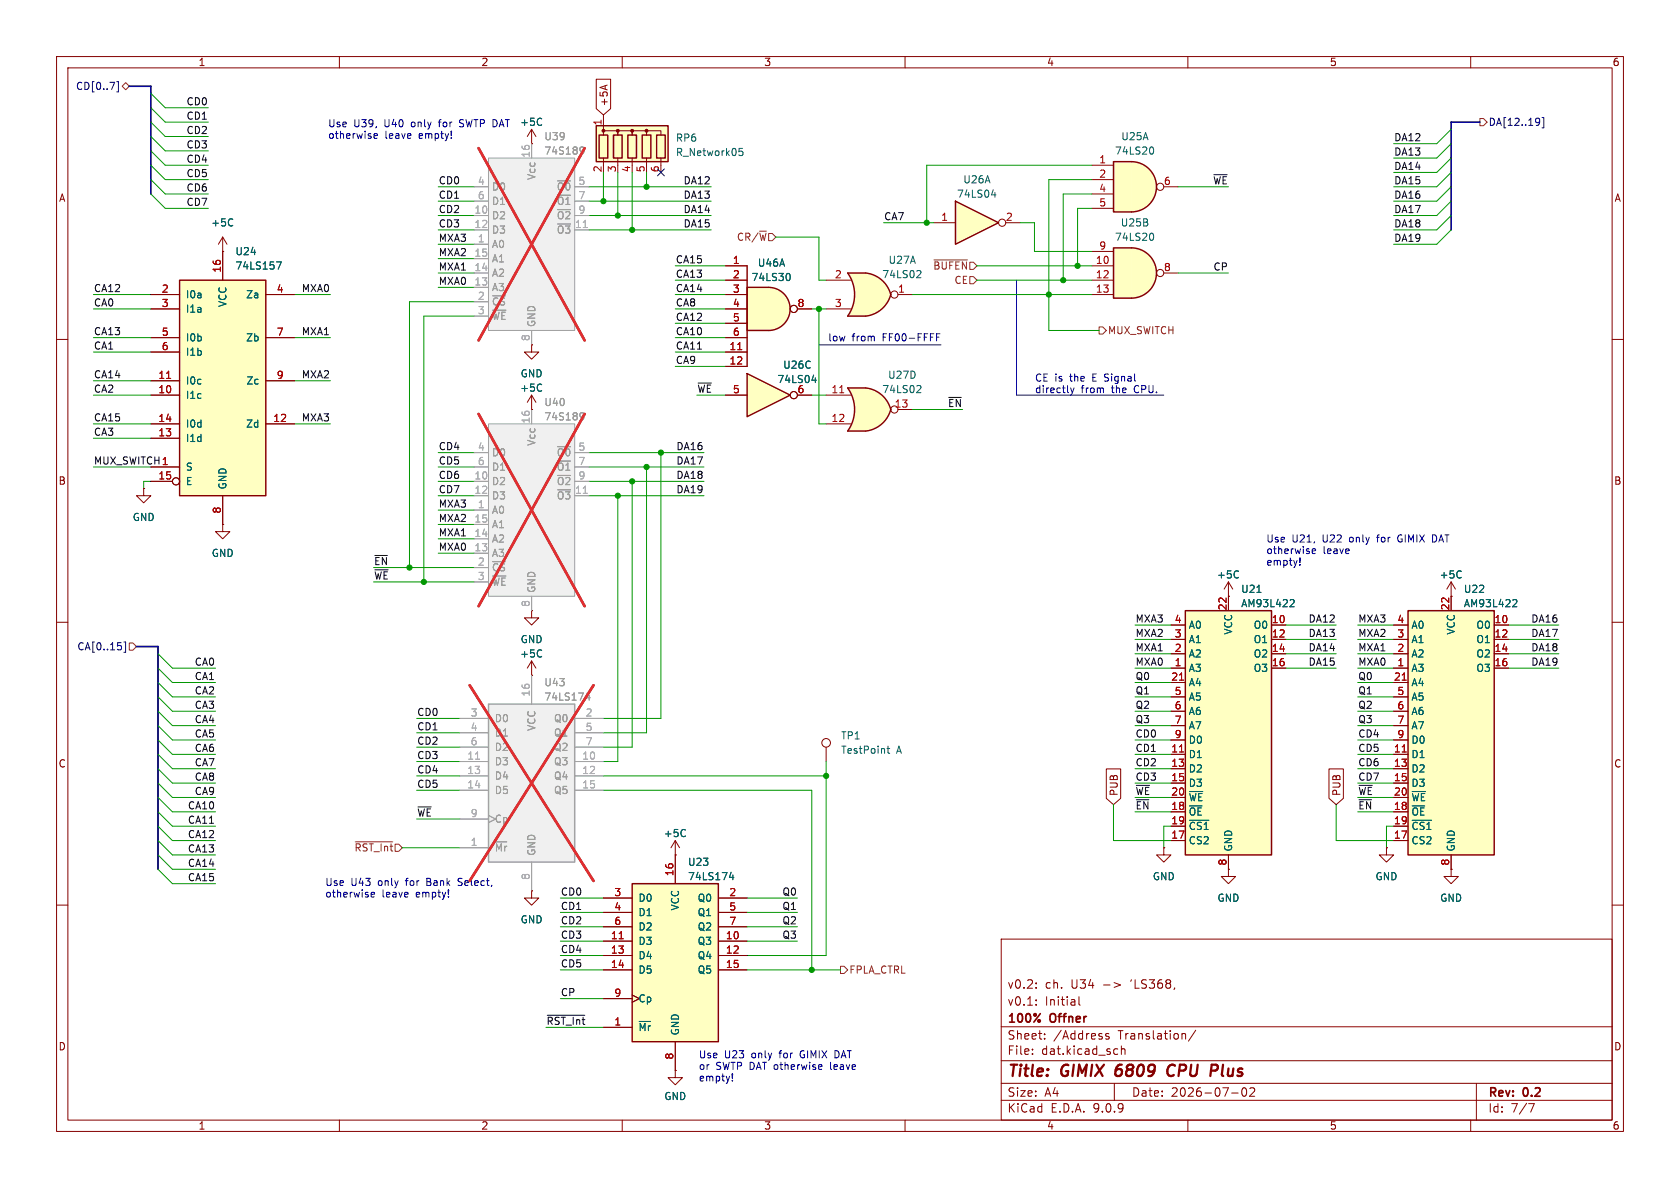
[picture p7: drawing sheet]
<svg xmlns="http://www.w3.org/2000/svg" width="297mm" height="210mm" viewBox="0 0 297 210" stroke-linecap="round" stroke-linejoin="round" font-family="sans-serif">
<g fill="none" stroke="#840000" stroke-width=".18">
<path d="M10 10h277v190h-277zM12 12h273v186h-273zM60 10v2M110 10v2M160 10v2M210 10v2M260 10v2M10 60h2M285 60h2M10 110h2M94 108v1.2h1.2l-1.2 1.3-1.3-1.3h1.3M94 108h.1"/>
<path d="M285 110h2M10 160h2M177 166h108v32h-108zM183.2 177.6v.1M183.2 173.8v.1M183.2 174.6v.1M183.2 176.8v.1M190.7 176.2v1.3l.3 .2M195.1 174.1h1.1M197 173.7l1.1 .4-1.1 .5M285 160h2M60 198v2"/>
<path d="M110 198v2M160 198v2M177 194.5h108M177 191.5h108M177 187.5h108M177 181.5h108M182.5 186.3v.1M182.5 185.5v.1M184.7 183.6v.1M184.7 182.8v.1M196 182.8l-.3-.1-.2 .2v.2l.5 .2v.3h-.5M197 191.5v3"/>
<path d="M197.2 185.4l.4 .1M197.6 186.3l-.4 .1M198.2 185.5l.3-.1 .3 .1 .1 .9M198.2 184.9v1.5M209.4 182.7l.2 .2v.8M210 198v2M211.4 182.1l-1.3 2M217.7 193.2h1.2M219.7 192.4l.2-.1a.81 .81 0 0 1 .6 .6 .81 .81 0 0 1-.3 .8l-.2 .1a.81 .81 0 0 1-.3-1.4zM221 192.4l.5-.1 .2 .1 .1 .3-.9 1.1h.9M260 198v2M261 191.5v6.5"/>
<path d="M270.2 195.1h1l-.6 1.5"/>
</g>
<path d="M197.4 188.7l-.2 1.1 .3 .4M197.4 189.1l-.2 .3M207.4 188.2a1.13 1.13 0 0 0-1 .7 1.13 1.13 0 0 0 .2 1.2l.3 .1 .5-.1M215 188.2l.2 .1a.54 .54 0 0 1-.1 .9" fill="none" stroke="#840000" stroke-width=".4"/>
<path d="M111.8 156.2h15.2v28h-15.2z" fill="#ffffc2"/>
<path d="M111.8 156.2h15.2v28h-15.2z" fill="none" stroke="#840000" stroke-width=".25"/>
<g fill="none" stroke="#840000" stroke-width=".18">
<path d="M106.7 158.8h5.1M119.4 151.1v5.1M127 158.8h5.1M106.7 161.3h5.1M106.7 163.8h5.1M106.7 166.4h5.1M106.7 168.9h5.1M106.7 171.5h5.1M106.7 176.5h5.1M111.8 175.9l1.2 .6-1.2 .7M127 161.3h5.1M127 163.8h5.1"/>
<path d="M127 166.4h5.1M127 168.9h5.1M127 171.5h5.1M106.7 181.6h5.1M119.4 184.2v5"/>
</g>
<path d="M109.5 166h.7" fill="none" stroke="#a90000" stroke-width=".18"/>
<path d="M129.3 154.2l-.3 .9h.7M129.6 154.7v.8M113 180.6h2" fill="none" stroke="#006464" stroke-width=".18"/>
<path d="M86.4 74.9h15.2v30.5h-15.2z" fill="#f0f0f0"/>
<g fill="none" stroke="#a1a1a1" stroke-width=".18">
<path d="M86.4 74.9h15.2v30.5h-15.2zM94 72.4v2.5M83.8 80h2.6M83.8 82.6h2.6M83.8 85.1h2.6M83.8 87.6h2.6M83.8 90.2h2.6M83.8 92.7h2.6M83.8 95.3h2.6M83.8 97.8h2.6M101.6 80h2.5M101.6 82.6h2.5"/>
<path d="M101.6 85.1h2.5M101.6 87.6h2.5M83.8 100.3h2.6M83.8 102.9h2.6M94 105.4v2.6"/>
</g>
<path d="M103.1 87.2h.7" fill="none" stroke="#aaa" stroke-width=".18"/>
<path d="M102.8 73l.4 .1a.84 .84 0 0 1-.3 1.1h-.3M103.2 73.5l-.2 .3h-.2" fill="none" stroke="#989898" stroke-width=".18"/>
<path d="M84.6 73.2l18.8 34M103.4 73.2l-18.8 34" fill="none" stroke="#e12e31" stroke-width=".46"/>
<path d="M105.4 22.2h12.7v6.4h-12.7z" fill="#ffffc2"/>
<path d="M105.4 22.2h12.7v6.4h-12.7zM105.9 23.9h1.5v4h-1.5zM108.5 23.9h1.5v4h-1.5zM111 23.9h1.5v4h-1.5zM113.5 23.9h1.6v4h-1.6zM116.1 23.9h1.5v4h-1.5z" fill="none" stroke="#840000" stroke-width=".25"/>
<g fill="#840000" stroke="#840000" stroke-width=".18">
<circle cx="106.7" cy="23.1" r=".25"/>
<circle cx="109.2" cy="23.1" r=".25"/>
<circle cx="111.8" cy="23.1" r=".25"/>
<circle cx="114.3" cy="23.1" r=".25"/>
</g>
<g fill="none" stroke="#840000" stroke-width=".18">
<path d="M106.7 23.9v-.8h2.5v.8v-.8h2.6v.8v-.8h2.5v.8v-.8h2.5v.8M106.7 20.3v2.6M106.7 27.9v1.3M109.2 27.9v1.3M111.8 27.9v1.3M114.3 27.9v1.3M116.8 27.9v1.3M94 61v1.2h1.2l-1.2 1.3-1.3-1.3h1.3M94 61h.1M119.4 151.1h.1M119.4 148.6l-.8 1.3M119.4 148.6l.7 1.3"/>
<path d="M119.4 148.6v2.5"/>
</g>
<path d="M131.3 26.2h-.6l-.1 .6 .2-.1 .4 .1 .1 .2v.4l-.2 .1-.5-.1M120.9 146.6l.3 .2M121.2 147.8l-.3 .1" fill="none" stroke="#006464" stroke-width=".18"/>
<path d="M86.4 27.9h15.2v30.5h-15.2z" fill="#f0f0f0"/>
<g fill="none" stroke="#a1a1a1" stroke-width=".18">
<path d="M83.8 33h2.6M83.8 35.6h2.6M83.8 38.1h2.6M86.4 27.9h15.2v30.5h-15.2zM94 25.4v2.5M101.6 33h2.5M101.6 35.6h2.5M101.6 38.1h2.5M83.8 40.6h2.6M83.8 43.2h2.6M83.8 45.7h2.6M83.8 48.3h2.6"/>
<path d="M83.8 50.8h2.6M83.8 53.3h2.6M83.8 55.9h2.6M94 58.4v2.6M101.6 40.6h2.5"/>
</g>
<path d="M103.1 40.2h.7" fill="none" stroke="#aaa" stroke-width=".18"/>
<path d="M102.8 26l.4 .1a.84 .84 0 0 1-.3 1.1h-.3M103.2 26.5l-.2 .3h-.2" fill="none" stroke="#989898" stroke-width=".18"/>
<path d="M84.6 26.2l18.8 34M103.4 26.2l-18.8 34" fill="none" stroke="#e12e31" stroke-width=".46"/>
<g fill="none" stroke="#840000" stroke-width=".18">
<path d="M94 25.4h.1M94 22.9l-.8 1.2M94 22.9l.7 1.2M94 22.9v2.5M94 72.4h.1M94 69.9v2.5M94 69.9l-.8 1.2M94 69.9l.7 1.2M25.4 86.4v1.2h1.3l-1.3 1.3-1.3-1.3h1.3M25.4 86.4h.1M94 119.4h.1M94 116.8v2.6"/>
<path d="M94 116.8l-.8 1.3M94 116.8l.7 1.3M217.2 105.4h.1M217.2 102.9l-.8 1.2M217.2 102.9l.7 1.2M217.2 102.9v2.5M94 157.5v1.3h1.2l-1.2 1.2-1.3-1.2h1.3M94 157.5h.1"/>
</g>
<path d="M95.5 20.9l.3 .1M95.8 22l-.3 .2M95.5 67.9l.3 .1M95.8 69l-.3 .2M95.5 114.9l.3 .1M95.8 116l-.3 .1M218.7 100.9l.3 .1M219 102.1l-.3 .1" fill="none" stroke="#006464" stroke-width=".18"/>
<path d="M31.7 49.5h15.3v38.1h-15.3z" fill="#ffffc2"/>
<path d="M31.7 49.5h15.3v38.1h-15.3z" fill="none" stroke="#840000" stroke-width=".25"/>
<g fill="none" stroke="#840000" stroke-width=".18">
<path d="M26.7 52.1h5M26.7 54.6h5M26.7 59.7h5M39.4 44.5v5M47 52.1h5.1M47 59.7h5.1M26.7 62.2h5M26.7 67.3h5M26.7 69.9h5M26.7 74.9h5M26.7 77.5h5M47 67.3h5.1"/>
<path d="M47 74.9h5.1M26.7 82.6h5M26.7 85.1h3.8M39.4 87.6v5.1M217.2 153.7v1.2h1.2l-1.2 1.3-1.3-1.3h1.3M217.2 153.7h.1"/>
<circle cx="31.1" cy="85.1" r=".63"/>
</g>
<path d="M29.5 66.9h.7" fill="none" stroke="#a90000" stroke-width=".18"/>
<path d="M48.9 46.3h.8l-.5 1.3" fill="none" stroke="#006464" stroke-width=".18"/>
<path d="M86.4 124.5h15.2v27.9h-15.2z" fill="#f0f0f0"/>
<path d="M86.4 124.5h15.2v27.9h-15.2z" fill="none" stroke="#a1a1a1" stroke-width=".25"/>
<g fill="none" stroke="#a1a1a1" stroke-width=".18">
<path d="M94 119.4v5.1M81.3 127h5.1M81.3 129.5h5.1M81.3 132.1h5.1M81.3 134.6h5.1M81.3 137.2h5.1M81.3 139.7h5.1M101.6 127h5.1M101.6 129.5h5.1M101.6 132.1h5.1M101.6 134.6h5.1M101.6 137.2h5.1"/>
<path d="M101.6 139.7h5.1M81.3 144.8h5.1M81.3 149.9h5.1M86.4 144.1l1.2 .7-1.2 .6M94 152.4v5.1"/>
</g>
<path d="M84.1 134.2h.7" fill="none" stroke="#aaa" stroke-width=".18"/>
<path d="M103.9 122.4l-.3 .9h.7M104.2 122.9v.9M87.6 148.8h2" fill="none" stroke="#989898" stroke-width=".18"/>
<path d="M83 121.1l21.9 34.6M104.9 121.1l-21.9 34.6" fill="none" stroke="#e12e31" stroke-width=".46"/>
<path d="M39.4 92.7v1.3h1.2l-1.2 1.3-1.3-1.3h1.3M39.4 92.7h.1M205.7 149.9v1.2h1.3l-1.3 1.3-1.2-1.3h1.2M205.7 149.9h.1M245.1 149.9v1.2h1.3l-1.3 1.3-1.3-1.3h1.3M245.1 149.9h.1M256.5 153.7v1.2h1.3l-1.3 1.3-1.2-1.3h1.2M256.5 153.7h.1M119.4 189.2v1.3h1.2l-1.2 1.3-1.3-1.3h1.3M119.4 189.2h.1" fill="none" stroke="#840000" stroke-width=".18"/>
<path d="M149.9 48.3h3.1M149.9 55.9h3.1" fill="none" stroke="#ffffc2" stroke-width=".18"/>
<g fill="#ffffc2" stroke="#ffffc2" stroke-width=".18">
<path d="M152.5 50.7l5 1.4a5.2 5.2 0 0 1-4.4 3.8z"/>
<path d="M153.1 48.3a5.1 5.1 0 0 1 4.4 3.8l-5 1.3z"/>
</g>
<path d="M149.9 48.3h3.1v7.6h-3.1a6.7 6.7 0 0 0 0-7.6z" fill="#ffffc2"/>
<path d="M149.9 48.3h3.1a5.1 5.1 0 0 1 4.5 3.8 5.2 5.2 0 0 1-4.4 3.8h-3.2a6.6 6.6 0 0 0 0-7.6z" fill="none" stroke="#840000" stroke-width=".25"/>
<g fill="none" stroke="#840000" stroke-width=".18">
<path d="M146 49.5h4.4M146 54.6h4.4M158.7 52.1h2.6"/>
<circle cx="158.1" cy="52.1" r=".63"/>
</g>
<path d="M162.3 47.8l.4 .1 .1 .3-.8 .9h.8" fill="none" stroke="#006464" stroke-width=".18"/>
<path d="M248.9 108h15.3v43.1h-15.3z" fill="#ffffc2"/>
<path d="M248.9 108h15.3v43.1h-15.3z" fill="none" stroke="#840000" stroke-width=".25"/>
<g fill="none" stroke="#840000" stroke-width=".18">
<path d="M246.4 110.5h2.5M246.4 113h2.5M246.4 115.6h2.5M246.4 118.1h2.5M256.5 105.4v2.6M264.2 110.5h2.5M264.2 113h2.5M264.2 115.6h2.5M264.2 118.1h2.5M246.4 120.7h2.5M246.4 123.2h2.5M246.4 125.7h2.5"/>
<path d="M246.4 128.3h2.5M246.4 130.8h2.5M246.4 133.4h2.5M246.4 135.9h2.5M246.4 138.4h2.5M246.4 141h2.5M246.4 143.5h2.5M246.4 146.1h2.5M246.4 148.6h2.5M256.5 151.1v2.6"/>
</g>
<path d="M247.9 120.2h.7M247.9 132.9h.7" fill="none" stroke="#a90000" stroke-width=".18"/>
<path d="M267.6 106l.4 .1 .2 .3-.8 .9h.8M249.7 145h3.4" fill="none" stroke="#006464" stroke-width=".18"/>
<path d="M135.9 50.8a3.8 3.8 0 0 1 3.8 3.8 3.8 3.8 0 0 1-3.8 3.8z" fill="#ffffc2" stroke="#ffffc2" stroke-width=".18"/>
<path d="M132.1 50.8h3.8v7.6h-3.8z" fill="#ffffc2"/>
<path d="M132.1 50.8h3.8a3.8 3.8 0 0 1 3.8 3.8 3.8 3.8 0 0 1-3.8 3.8h-3.8zM132.1 47v17.8" fill="none" stroke="#840000" stroke-width=".25"/>
<g fill="none" stroke="#840000" stroke-width=".18">
<path d="M128.3 47h3.8M128.3 49.5h3.8M128.3 52.1h3.8M128.3 54.6h3.8M128.3 57.2h3.8M128.3 59.7h3.8M141 54.6h2.5M128.3 62.2h3.8M128.3 64.8h3.8"/>
<circle cx="140.3" cy="54.6" r=".63"/>
</g>
<path d="M130.4 61.8h.7" fill="none" stroke="#a90000" stroke-width=".18"/>
<path d="M139.4 48.3a.79 .79 0 0 1 0 1.3" fill="none" stroke="#006464" stroke-width=".18"/>
<path d="M149.9 68.6h3.1M149.9 76.2h3.1" fill="none" stroke="#ffffc2" stroke-width=".18"/>
<g fill="#ffffc2" stroke="#ffffc2" stroke-width=".18">
<path d="M152.5 71l5 1.4a5.2 5.2 0 0 1-4.4 3.8z"/>
<path d="M153.1 68.6a5.1 5.1 0 0 1 4.4 3.8l-5 1.3z"/>
</g>
<path d="M149.9 68.6h3.1v7.6h-3.1a6.7 6.7 0 0 0 0-7.6z" fill="#ffffc2"/>
<path d="M149.9 68.6h3.1a5.1 5.1 0 0 1 4.5 3.8 5.2 5.2 0 0 1-4.4 3.8h-3.2a6.6 6.6 0 0 0 0-7.6z" fill="none" stroke="#840000" stroke-width=".25"/>
<g fill="none" stroke="#840000" stroke-width=".18">
<path d="M39.4 44.5h.1M39.4 41.9l-.8 1.3M39.4 41.9l.7 1.3M39.4 41.9v2.6M146 69.9h4.4M146 74.9h4.4M158.7 72.4h2.6"/>
<circle cx="158.1" cy="72.4" r=".63"/>
</g>
<path d="M148.5 69.4h.7" fill="none" stroke="#a90000" stroke-width=".18"/>
<path d="M40.9 38.7l.3 .1M41.2 39.8l-.3 .1M162.3 68.1l.4 .1 .1 .3-.8 .9h.8" fill="none" stroke="#006464" stroke-width=".18"/>
<path d="M168.9 35.6l7.6 3.8-7.6 3.8z" fill="#ffffc2"/>
<path d="M168.9 35.6l7.6 3.8-7.6 3.8z" fill="none" stroke="#840000" stroke-width=".25"/>
<g fill="none" stroke="#840000" stroke-width=".18">
<path d="M165.1 39.4h3.8M177.8 39.4h2.5M256.5 105.4h.1M256.5 102.9l-.7 1.2M256.5 102.9l.8 1.2M256.5 102.9v2.5M146 132.1v2.5"/>
<circle cx="177.2" cy="39.4" r=".63"/>
<circle cx="146" cy="131.3" r=".76"/>
</g>
<path d="M175.3 34.4h.8M175.9 34v.9M258.1 100.9l.2 .1M258.3 102.1l-.2 .1M156.8 132.3h.5M157 131.9v1.1l.3 .2" fill="none" stroke="#006464" stroke-width=".18"/>
<path d="M200 43.8a4.4 4.4 0 0 1 4.5 4.5 4.4 4.4 0 0 1-4.5 4.4z" fill="#ffffc2" stroke="#ffffc2" stroke-width=".18"/>
<path d="M196.8 43.8h3.2v8.9h-3.2z" fill="#ffffc2"/>
<path d="M196.8 43.8h3.2a4.4 4.4 0 0 1 4.5 4.5 4.4 4.4 0 0 1-4.5 4.4h-3.2z" fill="none" stroke="#840000" stroke-width=".25"/>
<g fill="none" stroke="#840000" stroke-width=".18">
<path d="M193 44.5h3.8M193 47h3.8M193 49.5h3.8M193 52.1h3.8M205.7 48.3h2.6"/>
<circle cx="205.1" cy="48.3" r=".63"/>
</g>
<path d="M203.6 41.2a.79 .79 0 0 1 0 1.3" fill="none" stroke="#006464" stroke-width=".18"/>
<path d="M132.1 66l7.6 3.9-7.6 3.8z" fill="#ffffc2"/>
<path d="M132.1 66l7.6 3.9-7.6 3.8z" fill="none" stroke="#840000" stroke-width=".25"/>
<g fill="none" stroke="#840000" stroke-width=".18">
<path d="M128.3 69.9h3.8M141 69.9h2.5"/>
<circle cx="140.3" cy="69.8" r=".63"/>
</g>
<path d="M143.5 67.2h.8M144.1 66.8v.8" fill="none" stroke="#006464" stroke-width=".18"/>
<path d="M200 28.6a4.4 4.4 0 0 1 4.5 4.4 4.4 4.4 0 0 1-4.5 4.5z" fill="#ffffc2" stroke="#ffffc2" stroke-width=".18"/>
<path d="M196.8 28.6h3.2v8.9h-3.2z" fill="#ffffc2"/>
<path d="M196.8 28.6h3.2a4.4 4.4 0 0 1 4.5 4.4 4.4 4.4 0 0 1-4.5 4.5h-3.2z" fill="none" stroke="#840000" stroke-width=".25"/>
<g fill="none" stroke="#840000" stroke-width=".18">
<path d="M193 29.2h3.8M193 31.8h3.8M193 34.3h3.8M193 36.8h3.8M205.7 33h2.6"/>
<circle cx="205.1" cy="33" r=".63"/>
</g>
<path d="M203.6 26a.79 .79 0 0 1 0 1.2" fill="none" stroke="#006464" stroke-width=".18"/>
<path d="M209.5 108h15.3v43.1h-15.3z" fill="#ffffc2"/>
<path d="M209.5 108h15.3v43.1h-15.3z" fill="none" stroke="#840000" stroke-width=".25"/>
<g fill="none" stroke="#840000" stroke-width=".18">
<path d="M105.4 14h2.6v5.2l-1.3 1.1-1.3-1.1zM107.4 15l-1.3 .5M94 25.4h.1M26.7 52.1h5M26.7 54.6h5M26.7 59.7h5M39.4 44.5h.1M39.4 44.5v5M47 52.1h5.1M47 59.7h5.1M128.3 52.1h3.8M128.3 54.6h3.8"/>
<path d="M128.3 59.7h3.8M128.3 47h3.8M128.3 49.5h3.8M128.3 57.2h3.8M141 54.6h2.5M26.7 62.2h5M26.7 67.3h5M26.7 69.9h5M26.7 74.9h5M26.7 77.5h5M47 67.3h5.1M47 74.9h5.1"/>
<path d="M94 61h.1M94 72.4h.1M128.3 62.2h3.8M128.3 69.9h3.8M128.3 64.8h3.8M141 69.9h2.5M25.4 86.4h.1M26.7 82.6h5M26.7 85.1h3.8M39.4 92.7h.1M39.4 87.6v5.1M94 108h.1"/>
<path d="M94 119.4h.1M207 110.5h2.5M207 113h2.5M207 115.6h2.5M207 118.1h2.5M217.2 105.4h.1M217.2 105.4v2.6M224.8 110.5h2.5M224.8 113h2.5M224.8 115.6h2.5M224.8 118.1h2.5M246.4 110.5h2.5"/>
<path d="M246.4 113h2.5M246.4 115.6h2.5M246.4 118.1h2.5M256.5 105.4h.1M256.5 105.4v2.6M264.2 110.5h2.5M264.2 113h2.5M264.2 115.6h2.5M264.2 118.1h2.5M195.6 135.9h2.5v5.2l-1.3 1.1-1.2-1.1zM207 120.7h2.5M207 123.2h2.5"/>
<path d="M207 125.7h2.5M207 128.3h2.5M207 130.8h2.5M207 133.4h2.5M207 135.9h2.5M207 138.4h2.5M234.9 135.9h2.6v5.2l-1.3 1.1-1.3-1.1zM246.4 120.7h2.5M246.4 123.2h2.5M246.4 125.7h2.5M246.4 128.3h2.5M246.4 130.8h2.5"/>
<path d="M246.4 133.4h2.5M246.4 135.9h2.5M246.4 138.4h2.5M94 157.5h.1M106.7 158.8h5.1M119.4 151.1h.1M119.4 151.1v5.1M127 158.8h5.1M205.7 149.9h.1M207 141h2.5M207 143.5h2.5M207 146.1h2.5"/>
<path d="M207 148.6h2.5M217.2 153.7h.1M217.2 151.1v2.6M245.1 149.9h.1M246.4 141h2.5M246.4 143.5h2.5M246.4 146.1h2.5M246.4 148.6h2.5M256.5 153.7h.1M256.5 151.1v2.6M106.7 161.3h5.1M106.7 163.8h5.1"/>
<path d="M106.7 166.4h5.1M106.7 168.9h5.1M106.7 171.5h5.1M106.7 176.5h5.1M111.8 175.9l1.2 .6-1.2 .7M127 161.3h5.1M127 163.8h5.1M127 166.4h5.1M127 168.9h5.1M127 171.5h5.1M106.7 181.6h5.1M119.4 189.2h.1"/>
<path d="M119.4 184.2v5"/>
<circle cx="140.3" cy="54.6" r=".63"/>
<circle cx="140.3" cy="69.8" r=".63"/>
<circle cx="31.1" cy="85.1" r=".63"/>
</g>
<path d="M29.5 66.9h.7M130.4 61.8h.7M208.5 120.2h.7M208.5 132.9h.7M247.9 120.2h.7M247.9 132.9h.7M109.5 166h.7" fill="none" stroke="#a90000" stroke-width=".18"/>
<g fill="none" stroke="#006464" stroke-width=".18">
<path d="M40.9 38.7l.3 .1M41.2 39.8l-.3 .1M95.5 20.9l.3 .1M95.8 22l-.3 .2M48.9 46.3h.8l-.5 1.3M139.4 48.3a.79 .79 0 0 1 0 1.3M95.5 67.9l.3 .1M95.8 69l-.3 .2M143.5 67.2h.8M144.1 66.8v.8M95.5 114.9l.3 .1M95.8 116l-.3 .1"/>
<path d="M218.7 100.9l.3 .1M219 102.1l-.3 .1M222.2 104.7h.7M228.3 106l.4 .1 .1 .3-.8 .9h.8M258.1 100.9l.2 .1M258.3 102.1l-.2 .1M267.6 106l.4 .1 .2 .3-.8 .9h.8M120.9 146.6l.3 .2M121.2 147.8l-.3 .1M129.3 154.2l-.3 .9h.7M129.6 154.7v.8M210.3 145h3.4"/>
<path d="M249.7 145h3.4M113 180.6h2"/>
</g>
<path d="M21.6 15.2l.6-.6 .7 .6-.7 .7zM261.6 21h.7l.6 .6-.6 .6h-.7zM165.1 45.9h5.9M171.4 48.9h.7l.6 .6-.6 .7h-.7zM194.3 57.8h.6l.7 .6-.7 .7h-.6zM22.9 113.7h.6l.6 .6-.6 .6h-.6zM62.8 148.8h6.6M148.6 170.8h.6l.7 .7-.7 .6h-.6z" fill="none" stroke="#725600" stroke-width=".18"/>
<path d="M20.6 14.4h.3v1.8h-.3M116.2 29.9l1.2 1.2M117.4 29.9l-1.2 1.2M271.7 20.9l.4 .1a.84 .84 0 0 1-.3 1.2M272.2 21.4l-.3 .3h-.2M272.6 20.8h.3v1.8h-.3M21.4 114.2v.6M21.9 113.5h.3v1.8h-.3" fill="none" stroke="#000084" stroke-width=".18"/>
<path d="M96.7 179.5h6.7" fill="none" stroke="#0f0f0f" stroke-width=".18"/>
<g fill="none" stroke="#0000c2" stroke-width=".18">
<path d="M66.1 24l.6-.1v-.2l-.4-.1-.2 .2 .1 .6h.5M81.2 22.4h.2M81.5 21.2l-.3 .2 .3 .4M165.6 59.6h.4M165.6 59h.6M179.7 49.5v20.4h26M144.8 61h21.6M189.3 68.6l.3 .8M189.6 69.4l-.3 .4M189.9 68.6l-.3 .8M229.7 98.7l.1 .7M229.8 99.8v.1"/>
<path d="M229.8 98.6v.8M229.9 98.7l-.1 .7M232 97.4l.6-.1-.1-.2-.3-.1-.2 .2v.6h.5M247.3 94.6l-.2 .5 .2 .7M253.3 94.6h.4M253.7 95.8h-.4M65.6 158.2l.6-.2v-.2l-.4-.1-.2 .2 .1 .6h.5M81 156.5h.1M81.2 155.3l-.2 .2 .2 .4M129.4 189.9l.1 .7M129.5 191v.1M129.5 189.8v.8"/>
<path d="M129.5 189.9v.7M145.1 188.2l.2 .3-.6 .1M145.3 189l-.2 .1M147.9 185.7h-.3v1.3h.3"/>
</g>
<path d="M22.9 15.2h3.8v19.1M261.6 21.6h-5.1v19M24.1 114.3h3.8v39.4" fill="none" stroke="#000084" stroke-width=".3"/>
<g fill="none" stroke="#009600" stroke-width=".18">
<path d="M26.7 16.5l2.5 2.6h7.6M26.7 19.1l2.5 2.5h7.6M26.7 24.1l2.5 2.6h7.6M26.7 29.2l2.5 2.6h7.6M26.7 34.3l2.5 2.5h7.6M26.7 26.7l2.5 2.5h7.6M26.7 31.8l2.5 2.5h7.6M26.7 21.6l2.5 2.5h7.6M77.5 33h6.3M77.5 35.6h6.3M77.5 38.1h6.3M104.1 33h21.6"/>
<path d="M104.1 35.6h21.6M104.1 38.1h21.6M106.7 30.5v5.1M109.2 30.5v7.6M111.8 30.5v10.1M114.3 30.5v2.5M156.2 39.4h8.9M180.3 39.4h2.6v5.1h10.1M193 31.8h-7.6v26.6h8.9M193 36.8h-2.5v10.2M193 29.2h-29.2v10.2M193 34.3h-5v15.2"/>
<path d="M208.3 33h8.9M256.5 30.5l-2.5 2.5h-7.6M256.5 38.1l-2.5 2.5h-7.6M256.5 33l-2.5 2.6h-7.6M256.5 35.6l-2.5 2.5h-7.6M256.5 22.9l-2.5 2.5h-7.6M256.5 27.9l-2.5 2.6h-7.6M256.5 25.4l-2.5 2.5h-7.6M16.5 52.1h10.2M16.5 59.7h10.2M16.5 54.6h10.2M52.1 52.1h6.3"/>
<path d="M52.1 59.7h6.3M77.5 40.6h6.3M77.5 43.2h6.3M77.5 45.7h6.3M77.5 48.3h6.3M77.5 50.8h6.3M83.8 55.9h-8.9v47M83.8 53.3h-11.4v47M104.1 40.6h21.6M119.4 52.1h8.9M119.4 59.7h8.9M119.4 49.5h8.9"/>
<path d="M119.4 54.6h8.9M119.4 47h8.9M119.4 57.2h8.9M137.2 41.9h7.6v7.6h1.2M143.5 54.6h2.5M144.8 54.6v20.3h1.2M161.3 52.1h31.7M172.7 49.5h20.3M172.7 47h20.3M208.3 48.3h8.9M256.5 40.6l-2.5 2.6h-7.6M16.5 67.3h10.2"/>
<path d="M16.5 74.9h10.2M16.5 62.2h10.2M16.5 69.9h10.2M16.5 77.5h10.2M52.1 67.3h6.3M52.1 74.9h6.3M119.4 62.2h8.9M119.4 64.8h8.9M123.2 69.9h5.1M143.5 69.9h2.5M161.3 72.4h8.9M16.5 82.6h10.2"/>
<path d="M26.7 85.1h-1.3v1.3M77.5 80h6.3M77.5 85.1h6.3M77.5 82.6h6.3M77.5 87.6h6.3M77.5 95.3h6.3M77.5 90.2h6.3M77.5 97.8h6.3M77.5 92.7h6.3M104.1 80h20.4M104.1 85.1h20.4M104.1 82.6h20.4"/>
<path d="M104.1 87.6h20.4M109.2 87.6v47h-2.5M111.8 85.1v47h-5.1M114.3 82.6v46.9h-7.6M116.8 80v47h-10.1M27.9 115.6l2.6 2.5h7.6M27.9 118.1l2.6 2.6h7.6M66 102.9h17.8M66 100.3h17.8M200.7 118.1h6.3M200.7 115.6h6.3M200.7 113h6.3"/>
<path d="M200.7 110.5h6.3M227.3 118.1h8.9M227.3 115.6h8.9M227.3 113h8.9M227.3 110.5h8.9M240 118.1h6.4M240 115.6h6.4M240 113h6.4M240 110.5h6.4M266.7 118.1h8.9M266.7 115.6h8.9M266.7 113h8.9"/>
<path d="M266.7 110.5h8.9M27.9 125.7l2.6 2.6h7.6M27.9 130.8l2.6 2.6h7.6M27.9 120.7l2.6 2.5h7.6M27.9 123.2l2.6 2.5h7.6M27.9 135.9l2.6 2.5h7.6M27.9 133.4l2.6 2.5h7.6M27.9 128.3l2.6 2.5h7.6M27.9 138.4l2.6 2.6h7.6M73.7 132.1h7.6M73.7 129.5h7.6M73.7 139.7h7.6"/>
<path d="M73.7 137.2h7.6M73.7 134.6h7.6M73.7 127h7.6M106.7 139.7h36.8v31.8M106.7 137.2h39.3M146 134.6v34.3h-13.9M200.7 120.7h6.3M200.7 128.3h6.3M200.7 133.4h6.3M200.7 123.2h6.3M200.7 125.7h6.3M200.7 138.4h6.3"/>
<path d="M200.7 135.9h6.3M200.7 130.8h6.3M240 120.7h6.4M240 128.3h6.4M240 133.4h6.4M240 123.2h6.4M240 125.7h6.4M240 138.4h6.4M240 135.9h6.4M240 130.8h6.4M27.9 141l2.6 2.5h7.6M27.9 143.5l2.6 2.6h7.6"/>
<path d="M27.9 146.1l2.6 2.5h7.6M27.9 151.1l2.6 2.6h7.6M27.9 153.7l2.6 2.5h7.6M27.9 148.6l2.6 2.5h7.6M71.1 149.9h10.2M73.7 144.8h7.6M99.1 158.8h7.6M132.1 158.8h8.9M196.8 142.2v6.4h10.2M200.7 143.5h6.3M200.7 141h6.3M207 146.1h-1.3v3.8"/>
<path d="M236.2 142.2v6.4h10.2M240 143.5h6.4M240 141h6.4M246.4 146.1h-1.3v3.8M99.1 161.3h7.6M99.1 163.8h7.6M99.1 168.9h7.6M99.1 171.5h7.6M99.1 176.5h7.6M99.1 166.4h7.6M132.1 161.3h8.9M132.1 163.8h8.9"/>
<path d="M132.1 171.5h16.5M132.1 166.4h8.9M96.5 181.6h10.2"/>
</g>
<path d="M102.8 26l.4 .1a.84 .84 0 0 1-.3 1.1h-.3M103.2 26.5l-.2 .3h-.2M102.8 73l.4 .1a.84 .84 0 0 1-.3 1.1h-.3M103.2 73.5l-.2 .3h-.2M103.9 122.4l-.3 .9h.7M104.2 122.9v.9M87.6 148.8h2" fill="none" stroke="#989898" stroke-width=".18"/>
<g fill="none" stroke="#a1a1a1" stroke-width=".18">
<path d="M83.8 33h2.6M83.8 35.6h2.6M83.8 38.1h2.6M94 25.4v2.5M101.6 33h2.5M101.6 35.6h2.5M101.6 38.1h2.5M83.8 40.6h2.6M83.8 43.2h2.6M83.8 45.7h2.6M83.8 48.3h2.6M83.8 50.8h2.6"/>
<path d="M83.8 53.3h2.6M83.8 55.9h2.6M94 58.4v2.6M101.6 40.6h2.5M94 72.4v2.5M83.8 80h2.6M83.8 82.6h2.6M83.8 85.1h2.6M83.8 87.6h2.6M83.8 90.2h2.6M83.8 92.7h2.6M83.8 95.3h2.6"/>
<path d="M83.8 97.8h2.6M101.6 80h2.5M101.6 82.6h2.5M101.6 85.1h2.5M101.6 87.6h2.5M83.8 100.3h2.6M83.8 102.9h2.6M94 105.4v2.6M94 119.4v5.1M81.3 127h5.1M81.3 129.5h5.1M81.3 132.1h5.1"/>
<path d="M81.3 134.6h5.1M81.3 137.2h5.1M81.3 139.7h5.1M101.6 127h5.1M101.6 129.5h5.1M101.6 132.1h5.1M101.6 134.6h5.1M101.6 137.2h5.1M101.6 139.7h5.1M81.3 144.8h5.1M81.3 149.9h5.1M86.4 144.1l1.2 .7-1.2 .6"/>
<path d="M94 152.4v5.1"/>
</g>
<path d="M103.1 40.2h.7M103.1 87.2h.7M84.1 134.2h.7" fill="none" stroke="#aaa" stroke-width=".18"/>
<path d="M84.6 26.2l18.8 34M103.4 26.2l-18.8 34M84.6 73.2l18.8 34M103.4 73.2l-18.8 34M83 121.1l21.9 34.6M104.9 121.1l-21.9 34.6" fill="none" stroke="#e12e31" stroke-width=".46"/>
<g fill="#009600" stroke="#009600" stroke-width=".18">
<circle cx="143.5" cy="171.5" r=".46"/>
<circle cx="146" cy="137.2" r=".46"/>
<circle cx="111.8" cy="85.1" r=".46"/>
<circle cx="114.3" cy="82.6" r=".46"/>
<circle cx="109.2" cy="87.6" r=".46"/>
<circle cx="116.8" cy="80" r=".46"/>
<circle cx="72.4" cy="100.3" r=".46"/>
<circle cx="74.9" cy="102.9" r=".46"/>
<circle cx="163.8" cy="39.4" r=".46"/>
<circle cx="188" cy="49.5" r=".46"/>
<circle cx="185.4" cy="52.1" r=".46"/>
<circle cx="190.5" cy="47" r=".46"/>
<circle cx="114.3" cy="33" r=".46"/>
<circle cx="144.8" cy="54.6" r=".46"/>
<circle cx="109.2" cy="38.1" r=".46"/>
<circle cx="111.8" cy="40.6" r=".46"/>
<circle cx="106.7" cy="35.6" r=".46"/>
</g>
<g font-size="2.8" fill="#840000">
<text x="178" y="190.9">Title:</text>
<text x="187.7" y="190.9">GIMIX</text>
<text x="198.1" y="190.9">6809</text>
<text x="208" y="190.9">CPU</text>
<text x="216.4" y="190.9">Plus</text>
</g>
<g font-size="2.1" fill="#840000">
<text x="178" y="178">v0.1:</text>
<text x="178" y="175">v0.2:</text>
<text x="184.7" y="178">Initial</text>
<text x="184.7" y="175">ch.</text>
<text x="189.4" y="175">U34</text>
<text x="200.1" y="175">'LS368,</text>
<text x="178" y="184">Sheet:</text>
<text x="178" y="181.2">100%</text>
<text x="185.7" y="181.2">Offner</text>
<text x="186.2" y="184">/Address</text>
<text x="197.7" y="184">Translation/</text>
<text x="178" y="186.7">File:</text>
<text x="184.1" y="186.7">dat.kicad_sch</text>
<text x="178" y="196.9">KiCad</text>
<text x="178" y="194.1">Size:</text>
<text x="184.7" y="194.1">A4</text>
<text x="185.7" y="196.9">E.D.A.</text>
<text x="193.3" y="196.9">9.0.9</text>
<text x="200" y="194.1">Date:</text>
<text x="207" y="194.1">2026-07-02</text>
<text x="263" y="194.3">Rev:</text>
<text x="263" y="196.9">Id:</text>
<text x="267.1" y="196.9">7/7</text>
<text x="269.4" y="194.3">0.2</text>
</g>
<g font-size="1.8" fill="#840000">
<text x="35" y="11.9">1</text>
<text x="85" y="11.9">2</text>
<text x="135" y="11.9">3</text>
<text x="185" y="11.9">4</text>
<text x="235" y="11.9">5</text>
<text x="285" y="11.9">6</text>
<text x="107.6" y="18.9" transform="rotate(-90 107.6 18.9)">+5A</text>
<text x="10.3" y="35.9">A</text>
<text x="285.3" y="35.9">A</text>
<text x="10.3" y="85.9">B</text>
<text x="285.3" y="85.9">B</text>
<text x="10.3" y="135.9">C</text>
<text x="285.3" y="135.9">C</text>
<text x="197.8" y="140.8" transform="rotate(-90 197.8 140.8)">PUB</text>
<text x="237.2" y="140.8" transform="rotate(-90 237.2 140.8)">PUB</text>
<text x="10.3" y="185.9">D</text>
<text x="285.3" y="185.9">D</text>
<text x="35" y="199.9">1</text>
<text x="85" y="199.9">2</text>
<text x="135" y="199.9">3</text>
<text x="185" y="199.9">4</text>
<text x="235" y="199.9">5</text>
<text x="285" y="199.9">6</text>
</g>
<g font-size="1.8" fill="#000084">
<text x="13.3" y="16.1">CD[0..7]</text>
<text x="263.1" y="22.5">DA[12..19]</text>
<text x="13.6" y="115.2">CA[0..15]</text>
</g>
<g font-size="1.8" fill="#0f0f0f">
<text x="32.9" y="21.2">CD1</text>
<text x="32.9" y="18.7">CD0</text>
<text x="32.9" y="23.8">CD2</text>
<text x="32.9" y="28.9">CD4</text>
<text x="32.9" y="26.3">CD3</text>
<text x="246.4" y="25.1">DA12</text>
<text x="246.4" y="27.6">DA13</text>
<text x="32.9" y="31.4">CD5</text>
<text x="32.9" y="33.9">CD6</text>
<text x="77.5" y="32.7">CD0</text>
<text x="77.5" y="35.2">CD1</text>
<text x="120.7" y="32.7">DA12</text>
<text x="120.7" y="35.2">DA13</text>
<text x="214.4" y="32.7">~{WE}</text>
<text x="246.4" y="35.2">DA16</text>
<text x="246.4" y="32.7">DA15</text>
<text x="246.4" y="30.1">DA14</text>
<text x="32.9" y="36.5">CD7</text>
<text x="77.5" y="37.8">CD2</text>
<text x="77.5" y="40.3">CD3</text>
<text x="120.7" y="37.8">DA14</text>
<text x="120.7" y="40.3">DA15</text>
<text x="156.2" y="39">CA7</text>
<text x="246.4" y="37.8">DA17</text>
<text x="246.4" y="40.3">DA18</text>
<text x="77.5" y="47.9">MXA1</text>
<text x="77.5" y="45.4">MXA2</text>
<text x="77.5" y="42.8">MXA3</text>
<text x="119.4" y="46.6">CA15</text>
<text x="214.4" y="47.9">CP</text>
<text x="246.4" y="42.8">DA19</text>
<text x="16.5" y="51.7">CA12</text>
<text x="53.3" y="51.7">MXA0</text>
<text x="77.5" y="50.5">MXA0</text>
<text x="119.4" y="49.2">CA13</text>
<text x="119.4" y="51.7">CA14</text>
<text x="16.5" y="59.3">CA13</text>
<text x="16.5" y="54.3">CA0</text>
<text x="53.3" y="59.3">MXA1</text>
<text x="119.4" y="56.8">CA12</text>
<text x="119.4" y="59.3">CA10</text>
<text x="119.4" y="54.3">CA8</text>
<text x="16.5" y="61.9">CA1</text>
<text x="119.4" y="61.9">CA11</text>
<text x="119.4" y="64.4">CA9</text>
<text x="16.5" y="69.5">CA2</text>
<text x="16.5" y="67">CA14</text>
<text x="53.3" y="67">MXA2</text>
<text x="123.2" y="69.5">~{WE} 5</text>
<text x="16.5" y="77.1">CA3</text>
<text x="16.5" y="74.6">CA15</text>
<text x="53.3" y="74.6">MXA3</text>
<text x="167.5" y="72">~{EN}</text>
<text x="16.5" y="82.2">MUX_SWITCH1</text>
<text x="77.5" y="79.7">CD4</text>
<text x="77.5" y="82.2">CD5</text>
<text x="119.5" y="79.7">DA16</text>
<text x="119.5" y="82.2">DA17</text>
<text x="77.5" y="84.7">CD6</text>
<text x="77.5" y="87.3">CD7</text>
<text x="77.5" y="89.8">MXA3</text>
<text x="119.5" y="84.7">DA18</text>
<text x="119.5" y="87.3">DA19</text>
<text x="77.5" y="92.4">MXA2</text>
<text x="77.5" y="94.9">MXA1</text>
<text x="66" y="100">~{EN}</text>
<text x="77.5" y="97.4">MXA0</text>
<text x="66" y="102.5">~{WE}</text>
<text x="200.7" y="112.7">MXA2</text>
<text x="200.7" y="110.1">MXA3</text>
<text x="231.2" y="112.7">DA13</text>
<text x="231.2" y="110.1">DA12</text>
<text x="240" y="112.7">MXA2</text>
<text x="240" y="110.1">MXA3</text>
<text x="270.6" y="112.7">DA17</text>
<text x="270.6" y="110.1">DA16</text>
<text x="34.3" y="117.8">CA0</text>
<text x="200.7" y="115.2">MXA1</text>
<text x="200.7" y="117.8">MXA0</text>
<text x="231.2" y="117.8">DA15</text>
<text x="231.2" y="115.2">DA14</text>
<text x="240" y="115.2">MXA1</text>
<text x="240" y="117.8">MXA0</text>
<text x="270.6" y="117.8">DA19</text>
<text x="270.6" y="115.2">DA18</text>
<text x="34.3" y="122.8">CA2</text>
<text x="34.3" y="120.3">CA1</text>
<text x="34.3" y="125.4">CA3</text>
<text x="200.7" y="120.3">Q0</text>
<text x="200.7" y="125.4">Q2</text>
<text x="200.7" y="122.8">Q1</text>
<text x="240" y="120.3">Q0</text>
<text x="240" y="122.8">Q1</text>
<text x="240" y="125.4">Q2</text>
<text x="34.3" y="130.5">CA5</text>
<text x="34.3" y="127.9">CA4</text>
<text x="73.7" y="131.7">CD2</text>
<text x="73.7" y="129.2">CD1</text>
<text x="73.7" y="126.7">CD0</text>
<text x="200.7" y="130.5">CD0</text>
<text x="200.7" y="127.9">Q3</text>
<text x="240" y="127.9">Q3</text>
<text x="240" y="130.5">CD4</text>
<text x="34.3" y="135.5">CA7</text>
<text x="34.3" y="133">CA6</text>
<text x="73.7" y="136.8">CD4</text>
<text x="73.7" y="134.3">CD3</text>
<text x="200.7" y="133">CD1</text>
<text x="200.7" y="135.5">CD2</text>
<text x="240" y="135.5">CD6</text>
<text x="240" y="133">CD5</text>
<text x="33.1" y="143.2">CA10</text>
<text x="34.3" y="138.1">CA8</text>
<text x="34.3" y="140.6">CA9</text>
<text x="73.7" y="139.4">CD5</text>
<text x="200.7" y="143.2">~{EN}</text>
<text x="200.7" y="140.6">~{WE}</text>
<text x="200.7" y="138.1">CD3</text>
<text x="240" y="143.2">~{EN}</text>
<text x="240" y="138.1">CD7</text>
<text x="240" y="140.6">~{WE}</text>
<text x="33.1" y="145.7">CA11</text>
<text x="33.1" y="148.2">CA12</text>
<text x="73.7" y="144.4">~{WE}</text>
<text x="33.1" y="150.8">CA13</text>
<text x="33.1" y="153.3">CA14</text>
<text x="33.1" y="155.9">CA15</text>
<text x="99.1" y="160.9">CD1</text>
<text x="99.1" y="158.4">CD0</text>
<text x="138.2" y="158.4">Q0</text>
<text x="138.2" y="160.9">Q1</text>
<text x="99.1" y="166">CD3</text>
<text x="99.1" y="163.5">CD2</text>
<text x="138.2" y="163.5">Q2</text>
<text x="138.2" y="166">Q3</text>
<text x="99.1" y="171.1">CD5</text>
<text x="99.1" y="168.6">CD4</text>
<text x="99.1" y="176.2">CP</text>
<text x="96.5" y="181.3">~{RST_Int}</text>
</g>
<g font-size="1.8" fill="#0000c2">
<text x="57.9" y="22.7">Use</text>
<text x="62.5" y="22.7">U39,</text>
<text x="68.1" y="22.7">U40</text>
<text x="73" y="22.7">only</text>
<text x="78.1" y="22.7">for</text>
<text x="81.9" y="22.7">SWTP DAT +5C</text>
<text x="57.9" y="24.7">otherwise</text>
<text x="68" y="24.7">leave</text>
<text x="74.2" y="24.7">empty!</text>
<text x="146.3" y="60.6">low</text>
<text x="150.6" y="60.6">from</text>
<text x="156.1" y="60.6">FF00-FFFF</text>
<text x="182.9" y="67.7">CE is</text>
<text x="182.9" y="69.7">directly</text>
<text x="189.3" y="67.7">the</text>
<text x="191.1" y="69.7">from</text>
<text x="193.4" y="67.7">E Signal</text>
<text x="196.7" y="69.7">the</text>
<text x="200.8" y="69.7">CPU.</text>
<text x="223.8" y="96.1">Use</text>
<text x="223.8" y="98.1">otherwise</text>
<text x="223.8" y="100.2">empty!</text>
<text x="228.4" y="96.1">U21,</text>
<text x="233.9" y="98.1">leave</text>
<text x="233.9" y="96.1">U22</text>
<text x="238.8" y="96.1">only</text>
<text x="243.9" y="96.1">for</text>
<text x="247.8" y="96.1">GIMIX</text>
<text x="254.1" y="96.1">DAT</text>
<text x="57.4" y="156.8">Use</text>
<text x="57.4" y="158.9">otherwise</text>
<text x="62" y="156.8">U43</text>
<text x="66.9" y="156.8">only</text>
<text x="67.5" y="158.9">leave</text>
<text x="72" y="156.8">for</text>
<text x="73.7" y="158.9">empty!</text>
<text x="75.9" y="156.8">Bank</text>
<text x="81.6" y="156.8">Select,</text>
<text x="123.4" y="187.3">Use</text>
<text x="123.4" y="189.3">or</text>
<text x="123.4" y="191.4">empty!</text>
<text x="126.6" y="189.3">SWTP DAT otherwise</text>
<text x="128.1" y="187.3">U23</text>
<text x="133" y="187.3">only</text>
<text x="138.1" y="187.3">for</text>
<text x="141.9" y="187.3">GIMIX</text>
<text x="147.2" y="189.3">leave</text>
<text x="148.2" y="187.3">DAT</text>
</g>
<g font-size="1.8" fill="#006464">
<text x="91.9" y="22.5">+5C</text>
<text x="119.4" y="25.2">RP6</text>
<text x="119.4" y="27.8">R_Network05</text>
<text x="197" y="27.5">74LS20</text>
<text x="198.1" y="25">U25A</text>
<text x="169.1" y="35.2">74LS04</text>
<text x="170.2" y="32.6">U26A</text>
<text x="37.2" y="40.2">+5C</text>
<text x="198" y="40.2">U25B</text>
<text x="41.5" y="45.3">U24</text>
<text x="41.5" y="47.9">74LS157</text>
<text x="133.9" y="47.3">U46A</text>
<text x="157" y="46.8">U27A</text>
<text x="197" y="42.8">74LS20</text>
<text x="32.8" y="52.9">I0a</text>
<text x="43.4" y="52.9">Za</text>
<text x="132.8" y="49.9">74LS30</text>
<text x="155.9" y="49.4">74LS02</text>
<text x="32.8" y="55.5">I1a</text>
<text x="40.2" y="54.4" transform="rotate(-90 40.2 54.4)">VCC</text>
<text x="32.8" y="60.6">I0b</text>
<text x="32.8" y="63.1">I1b</text>
<text x="43.4" y="60.6">Zb</text>
<text x="138.4" y="65.4">U26C</text>
<text x="32.8" y="68.2">I0c</text>
<text x="32.8" y="70.7">I1c</text>
<text x="43.5" y="68.2">Zc</text>
<text x="91.9" y="69.4">+5C</text>
<text x="91.9" y="66.9">GND</text>
<text x="137.3" y="67.9">74LS04</text>
<text x="155.9" y="69.7">74LS02</text>
<text x="156.9" y="67.2">U27D</text>
<text x="32.8" y="75.8">I0d</text>
<text x="43.4" y="75.8">Zd</text>
<text x="32.8" y="78.3">I1d</text>
<text x="32.8" y="83.4">S</text>
<text x="32.8" y="86">E</text>
<text x="40.2" y="86.6" transform="rotate(-90 40.2 86.6)">GND</text>
<text x="23.4" y="92.3">GND</text>
<text x="37.3" y="98.7">GND</text>
<text x="215" y="102.5">+5C</text>
<text x="219.3" y="105">U21</text>
<text x="219.3" y="107.5">AM93L422</text>
<text x="254.4" y="102.5">+5C</text>
<text x="258.7" y="105">U22</text>
<text x="258.7" y="107.5">AM93L422</text>
<text x="91.9" y="113.9">GND</text>
<text x="210.1" y="111.4">A0</text>
<text x="210.1" y="113.9">A1</text>
<text x="218" y="112.3" transform="rotate(-90 218 112.3)">VCC</text>
<text x="221.5" y="111.4">O0</text>
<text x="221.5" y="113.9">O1</text>
<text x="249.4" y="111.4">A0</text>
<text x="249.4" y="113.9">A1</text>
<text x="257.4" y="112.3" transform="rotate(-90 257.4 112.3)">VCC</text>
<text x="260.9" y="111.4">O0</text>
<text x="260.9" y="113.9">O1</text>
<text x="91.9" y="116.4">+5C</text>
<text x="210.1" y="116.4">A2</text>
<text x="210.1" y="119">A3</text>
<text x="221.5" y="116.4">O2</text>
<text x="221.5" y="119">O3</text>
<text x="249.4" y="116.4">A2</text>
<text x="249.4" y="119">A3</text>
<text x="260.9" y="116.4">O2</text>
<text x="260.9" y="119">O3</text>
<text x="210.1" y="121.5">A4</text>
<text x="210.1" y="124.1">A5</text>
<text x="249.4" y="121.5">A4</text>
<text x="249.4" y="124.1">A5</text>
<text x="148.6" y="130.9">TP1</text>
<text x="210.1" y="126.6">A6</text>
<text x="210.1" y="129.1">A7</text>
<text x="210.1" y="131.7">D0</text>
<text x="249.4" y="126.6">A6</text>
<text x="249.4" y="129.1">A7</text>
<text x="249.4" y="131.7">D0</text>
<text x="148.6" y="133.5">TestPoint</text>
<text x="158.5" y="133.5">A</text>
<text x="210.1" y="134.2">D1</text>
<text x="210.1" y="136.8">D2</text>
<text x="249.4" y="134.2">D1</text>
<text x="249.4" y="136.8">D2</text>
<text x="210.1" y="139.3">D3</text>
<text x="210.1" y="141.8">~{WE}</text>
<text x="249.4" y="139.3">D3</text>
<text x="249.4" y="141.8">~{WE}</text>
<text x="117.3" y="148.2">+5C</text>
<text x="210.1" y="144.4">~{OE}</text>
<text x="210.1" y="146.9">~{CS1}</text>
<text x="210.1" y="149.5">CS2</text>
<text x="249.4" y="144.4">~{OE}</text>
<text x="249.4" y="146.9">~{CS1}</text>
<text x="249.4" y="149.5">CS2</text>
<text x="121.5" y="153.3">U23</text>
<text x="121.5" y="155.8">74LS174</text>
<text x="203.7" y="155.8">GND</text>
<text x="218" y="150.6" transform="rotate(-90 218 150.6)">GND</text>
<text x="243.1" y="155.8">GND</text>
<text x="257.4" y="150.6" transform="rotate(-90 257.4 150.6)">GND</text>
<text x="112.8" y="159.6">D0</text>
<text x="120.2" y="161.1" transform="rotate(-90 120.2 161.1)">VCC</text>
<text x="123.2" y="159.6">Q0</text>
<text x="215.1" y="159.6">GND</text>
<text x="254.5" y="159.6">GND</text>
<text x="91.9" y="163.4">GND</text>
<text x="112.8" y="162.2">D1</text>
<text x="112.8" y="164.7">D2</text>
<text x="112.8" y="167.2">D3</text>
<text x="123.2" y="162.2">Q1</text>
<text x="123.2" y="164.7">Q2</text>
<text x="123.2" y="167.2">Q3</text>
<text x="112.8" y="169.8">D4</text>
<text x="112.8" y="172.3">D5</text>
<text x="123.2" y="169.8">Q4</text>
<text x="123.2" y="172.3">Q5</text>
<text x="112.8" y="177.4">Cp</text>
<text x="112.8" y="182.5">~{Mr}</text>
<text x="120.2" y="183.1" transform="rotate(-90 120.2 183.1)">GND</text>
<text x="117.3" y="194.7">GND</text>
</g>
<g font-size="1.8" fill="#a90000">
<text x="106.4" y="22.3" transform="rotate(-90 106.4 22.3)">1</text>
<text x="194.2" y="29">1</text>
<text x="106.4" y="30.6" transform="rotate(-90 106.4 30.6)">2</text>
<text x="109" y="30.6" transform="rotate(-90 109 30.6)">3</text>
<text x="111.5" y="30.6" transform="rotate(-90 111.5 30.6)">4</text>
<text x="114" y="30.6" transform="rotate(-90 114 30.6)">5</text>
<text x="116.6" y="30.6" transform="rotate(-90 116.6 30.6)">6</text>
<text x="194.2" y="31.5">2</text>
<text x="194.2" y="34">4</text>
<text x="205.7" y="32.8">6</text>
<text x="166.3" y="39.1">1</text>
<text x="177.7" y="39.1">2</text>
<text x="194.2" y="36.6">5</text>
<text x="129.5" y="46.7">1</text>
<text x="193.6" y="46.7">10</text>
<text x="194.2" y="44.2">9</text>
<text x="28.5" y="51.8">2</text>
<text x="39.1" y="48.3" transform="rotate(-90 39.1 48.3)">16</text>
<text x="48.8" y="51.8">4</text>
<text x="129.5" y="49.3">2</text>
<text x="129.5" y="51.8">3</text>
<text x="147.5" y="49.3">2</text>
<text x="158.7" y="51.8">1</text>
<text x="193.6" y="49.3">12</text>
<text x="193.6" y="51.8">13</text>
<text x="205.7" y="48">8</text>
<text x="28.5" y="54.4">3</text>
<text x="28.5" y="59.4">5</text>
<text x="48.8" y="59.4">7</text>
<text x="129.5" y="54.4">4</text>
<text x="129.5" y="56.9">5</text>
<text x="129.5" y="59.4">6</text>
<text x="140.9" y="54.4">8</text>
<text x="147.5" y="54.4">3</text>
<text x="28.5" y="62">6</text>
<text x="128.9" y="62">11</text>
<text x="128.9" y="64.5">12</text>
<text x="27.9" y="67.1">11</text>
<text x="27.9" y="69.6">10</text>
<text x="48.8" y="67.1">9</text>
<text x="129.5" y="69.6">5</text>
<text x="140.9" y="69.6">6</text>
<text x="146.9" y="69.6">11</text>
<text x="27.9" y="74.7">14</text>
<text x="27.9" y="77.2">13</text>
<text x="48.2" y="74.7">12</text>
<text x="146.9" y="74.7">12</text>
<text x="158.1" y="72.1">13</text>
<text x="28.5" y="82.3">1</text>
<text x="27.9" y="84.8">15</text>
<text x="39.1" y="90.9" transform="rotate(-90 39.1 90.9)">8</text>
<text x="216.9" y="108" transform="rotate(-90 216.9 108)">22</text>
<text x="256.3" y="108" transform="rotate(-90 256.3 108)">22</text>
<text x="207.6" y="110.2">4</text>
<text x="207.6" y="112.8">3</text>
<text x="224.7" y="110.2">10</text>
<text x="224.7" y="112.8">12</text>
<text x="246.9" y="110.2">4</text>
<text x="246.9" y="112.8">3</text>
<text x="264.1" y="110.2">10</text>
<text x="264.1" y="112.8">12</text>
<text x="207.6" y="115.3">2</text>
<text x="207.6" y="117.9">1</text>
<text x="224.7" y="115.3">14</text>
<text x="224.7" y="117.9">16</text>
<text x="246.9" y="115.3">2</text>
<text x="246.9" y="117.9">1</text>
<text x="264.1" y="115.3">14</text>
<text x="264.1" y="117.9">16</text>
<text x="207" y="120.4">21</text>
<text x="207.6" y="122.9">5</text>
<text x="207.6" y="125.5">6</text>
<text x="246.3" y="120.4">21</text>
<text x="246.9" y="122.9">5</text>
<text x="246.9" y="125.5">6</text>
<text x="207.6" y="128">7</text>
<text x="207.6" y="130.6">9</text>
<text x="246.9" y="128">7</text>
<text x="246.9" y="130.6">9</text>
<text x="207" y="133.1">11</text>
<text x="207" y="135.6">13</text>
<text x="246.3" y="133.1">11</text>
<text x="246.3" y="135.6">13</text>
<text x="207" y="138.2">15</text>
<text x="207" y="140.7">20</text>
<text x="207" y="143.3">18</text>
<text x="246.3" y="138.2">15</text>
<text x="246.3" y="140.7">20</text>
<text x="246.3" y="143.3">18</text>
<text x="207" y="145.8">19</text>
<text x="207" y="148.3">17</text>
<text x="246.3" y="145.8">19</text>
<text x="246.3" y="148.3">17</text>
<text x="119.1" y="155" transform="rotate(-90 119.1 155)">16</text>
<text x="216.9" y="153.1" transform="rotate(-90 216.9 153.1)">8</text>
<text x="256.3" y="153.1" transform="rotate(-90 256.3 153.1)">8</text>
<text x="108.5" y="158.5">3</text>
<text x="108.5" y="161">4</text>
<text x="128.8" y="158.5">2</text>
<text x="128.8" y="161">5</text>
<text x="107.9" y="166.1">11</text>
<text x="108.5" y="163.6">6</text>
<text x="128.2" y="166.1">10</text>
<text x="128.8" y="163.6">7</text>
<text x="107.9" y="168.7">13</text>
<text x="107.9" y="171.2">14</text>
<text x="128.2" y="168.7">12</text>
<text x="128.2" y="171.2">15</text>
<text x="108.5" y="176.3">9</text>
<text x="108.5" y="181.4">1</text>
<text x="119.1" y="187.4" transform="rotate(-90 119.1 187.4)">8</text>
</g>
<g font-size="1.8" fill="#aaa">
<text x="93.7" y="28" transform="rotate(-90 93.7 28)">16</text>
<text x="84.4" y="32.8">4</text>
<text x="84.4" y="35.3">6</text>
<text x="102.2" y="32.8">5</text>
<text x="102.2" y="35.3">7</text>
<text x="83.8" y="37.8">10</text>
<text x="83.8" y="40.4">12</text>
<text x="101.6" y="40.4">11</text>
<text x="102.2" y="37.8">9</text>
<text x="83.8" y="45.5">15</text>
<text x="84.4" y="42.9">1</text>
<text x="83.8" y="48">14</text>
<text x="83.8" y="50.5">13</text>
<text x="84.4" y="53.1">2</text>
<text x="84.4" y="55.6">3</text>
<text x="93.7" y="60.4" transform="rotate(-90 93.7 60.4)">8</text>
<text x="93.7" y="75" transform="rotate(-90 93.7 75)">16</text>
<text x="84.4" y="79.8">4</text>
<text x="84.4" y="82.3">6</text>
<text x="102.2" y="79.8">5</text>
<text x="102.2" y="82.3">7</text>
<text x="83.8" y="84.8">10</text>
<text x="83.8" y="87.4">12</text>
<text x="84.4" y="89.9">1</text>
<text x="101.6" y="87.4">11</text>
<text x="102.2" y="84.8">9</text>
<text x="83.8" y="92.5">15</text>
<text x="83.8" y="95">14</text>
<text x="83.8" y="97.5">13</text>
<text x="84.4" y="100.1">2</text>
<text x="84.4" y="102.6">3</text>
<text x="93.7" y="107.4" transform="rotate(-90 93.7 107.4)">8</text>
<text x="93.7" y="123.2" transform="rotate(-90 93.7 123.2)">16</text>
<text x="83.1" y="126.7">3</text>
<text x="83.1" y="129.3">4</text>
<text x="83.1" y="131.8">6</text>
<text x="103.4" y="126.7">2</text>
<text x="103.4" y="129.3">5</text>
<text x="103.4" y="131.8">7</text>
<text x="82.5" y="134.4">11</text>
<text x="82.5" y="136.9">13</text>
<text x="102.8" y="134.4">10</text>
<text x="102.8" y="136.9">12</text>
<text x="82.5" y="139.4">14</text>
<text x="102.8" y="139.4">15</text>
<text x="83.1" y="144.5">9</text>
<text x="83.1" y="149.6">1</text>
<text x="93.7" y="155.6" transform="rotate(-90 93.7 155.6)">8</text>
</g>
<g font-size="1.8" fill="#989898">
<text x="96.1" y="25">U39</text>
<text x="96.1" y="27.5">74S189</text>
<text x="86.9" y="33.9">D0</text>
<text x="94.8" y="31.9" transform="rotate(-90 94.8 31.9)">Vcc</text>
<text x="98.3" y="33.9">~{O0}</text>
<text x="86.9" y="36.4">D1</text>
<text x="86.9" y="39">D2</text>
<text x="86.9" y="41.5">D3</text>
<text x="98.3" y="36.4">~{O1}</text>
<text x="98.3" y="39">~{O2}</text>
<text x="98.3" y="41.5">~{O3}</text>
<text x="86.9" y="44">A0</text>
<text x="86.9" y="46.6">A1</text>
<text x="86.9" y="49.1">A2</text>
<text x="86.9" y="51.7">A3</text>
<text x="86.9" y="54.2">~{CS}</text>
<text x="86.9" y="56.7">~{WE}</text>
<text x="94.8" y="57.9" transform="rotate(-90 94.8 57.9)">GND</text>
<text x="96.1" y="72">U40</text>
<text x="96.1" y="74.5">74S189</text>
<text x="86.9" y="80.9">D0</text>
<text x="86.9" y="83.4">D1</text>
<text x="94.8" y="78.9" transform="rotate(-90 94.8 78.9)">Vcc</text>
<text x="98.3" y="80.9">~{O0}</text>
<text x="98.3" y="83.4">~{O1}</text>
<text x="86.9" y="86">D2</text>
<text x="86.9" y="88.5">D3</text>
<text x="98.3" y="86">~{O2}</text>
<text x="98.3" y="88.5">~{O3}</text>
<text x="86.9" y="91">A0</text>
<text x="86.9" y="93.6">A1</text>
<text x="86.9" y="96.1">A2</text>
<text x="86.9" y="98.7">A3</text>
<text x="86.9" y="101.2">~{CS}</text>
<text x="86.9" y="103.7">~{WE}</text>
<text x="94.8" y="104.9" transform="rotate(-90 94.8 104.9)">GND</text>
<text x="96.1" y="121.5">U43</text>
<text x="96.1" y="124.1">74LS174</text>
<text x="87.4" y="127.9">D0</text>
<text x="87.4" y="130.4">D1</text>
<text x="94.8" y="129.3" transform="rotate(-90 94.8 129.3)">VCC</text>
<text x="97.8" y="127.9">Q0</text>
<text x="97.8" y="130.4">Q1</text>
<text x="87.4" y="132.9">D2</text>
<text x="87.4" y="135.5">D3</text>
<text x="97.8" y="132.9">Q2</text>
<text x="97.8" y="135.5">Q3</text>
<text x="87.4" y="138">D4</text>
<text x="87.4" y="140.6">D5</text>
<text x="97.8" y="138">Q4</text>
<text x="97.8" y="140.6">Q5</text>
<text x="87.4" y="145.6">Cp</text>
<text x="87.4" y="150.7">~{Mr}</text>
<text x="94.8" y="151.4" transform="rotate(-90 94.8 151.4)">GND</text>
</g>
<g font-size="1.8" fill="#725600">
<text x="130.2" y="42.8">CR/~{W}</text>
<text x="164.9" y="47.9">~{BUFEN}</text>
<text x="168.6" y="50.4">CE</text>
<text x="195.8" y="59.3">MUX_SWITCH</text>
<text x="62.6" y="150.7">~{RST_Int}</text>
<text x="150.1" y="172.3">FPLA_CTRL</text>
</g>
</svg>
